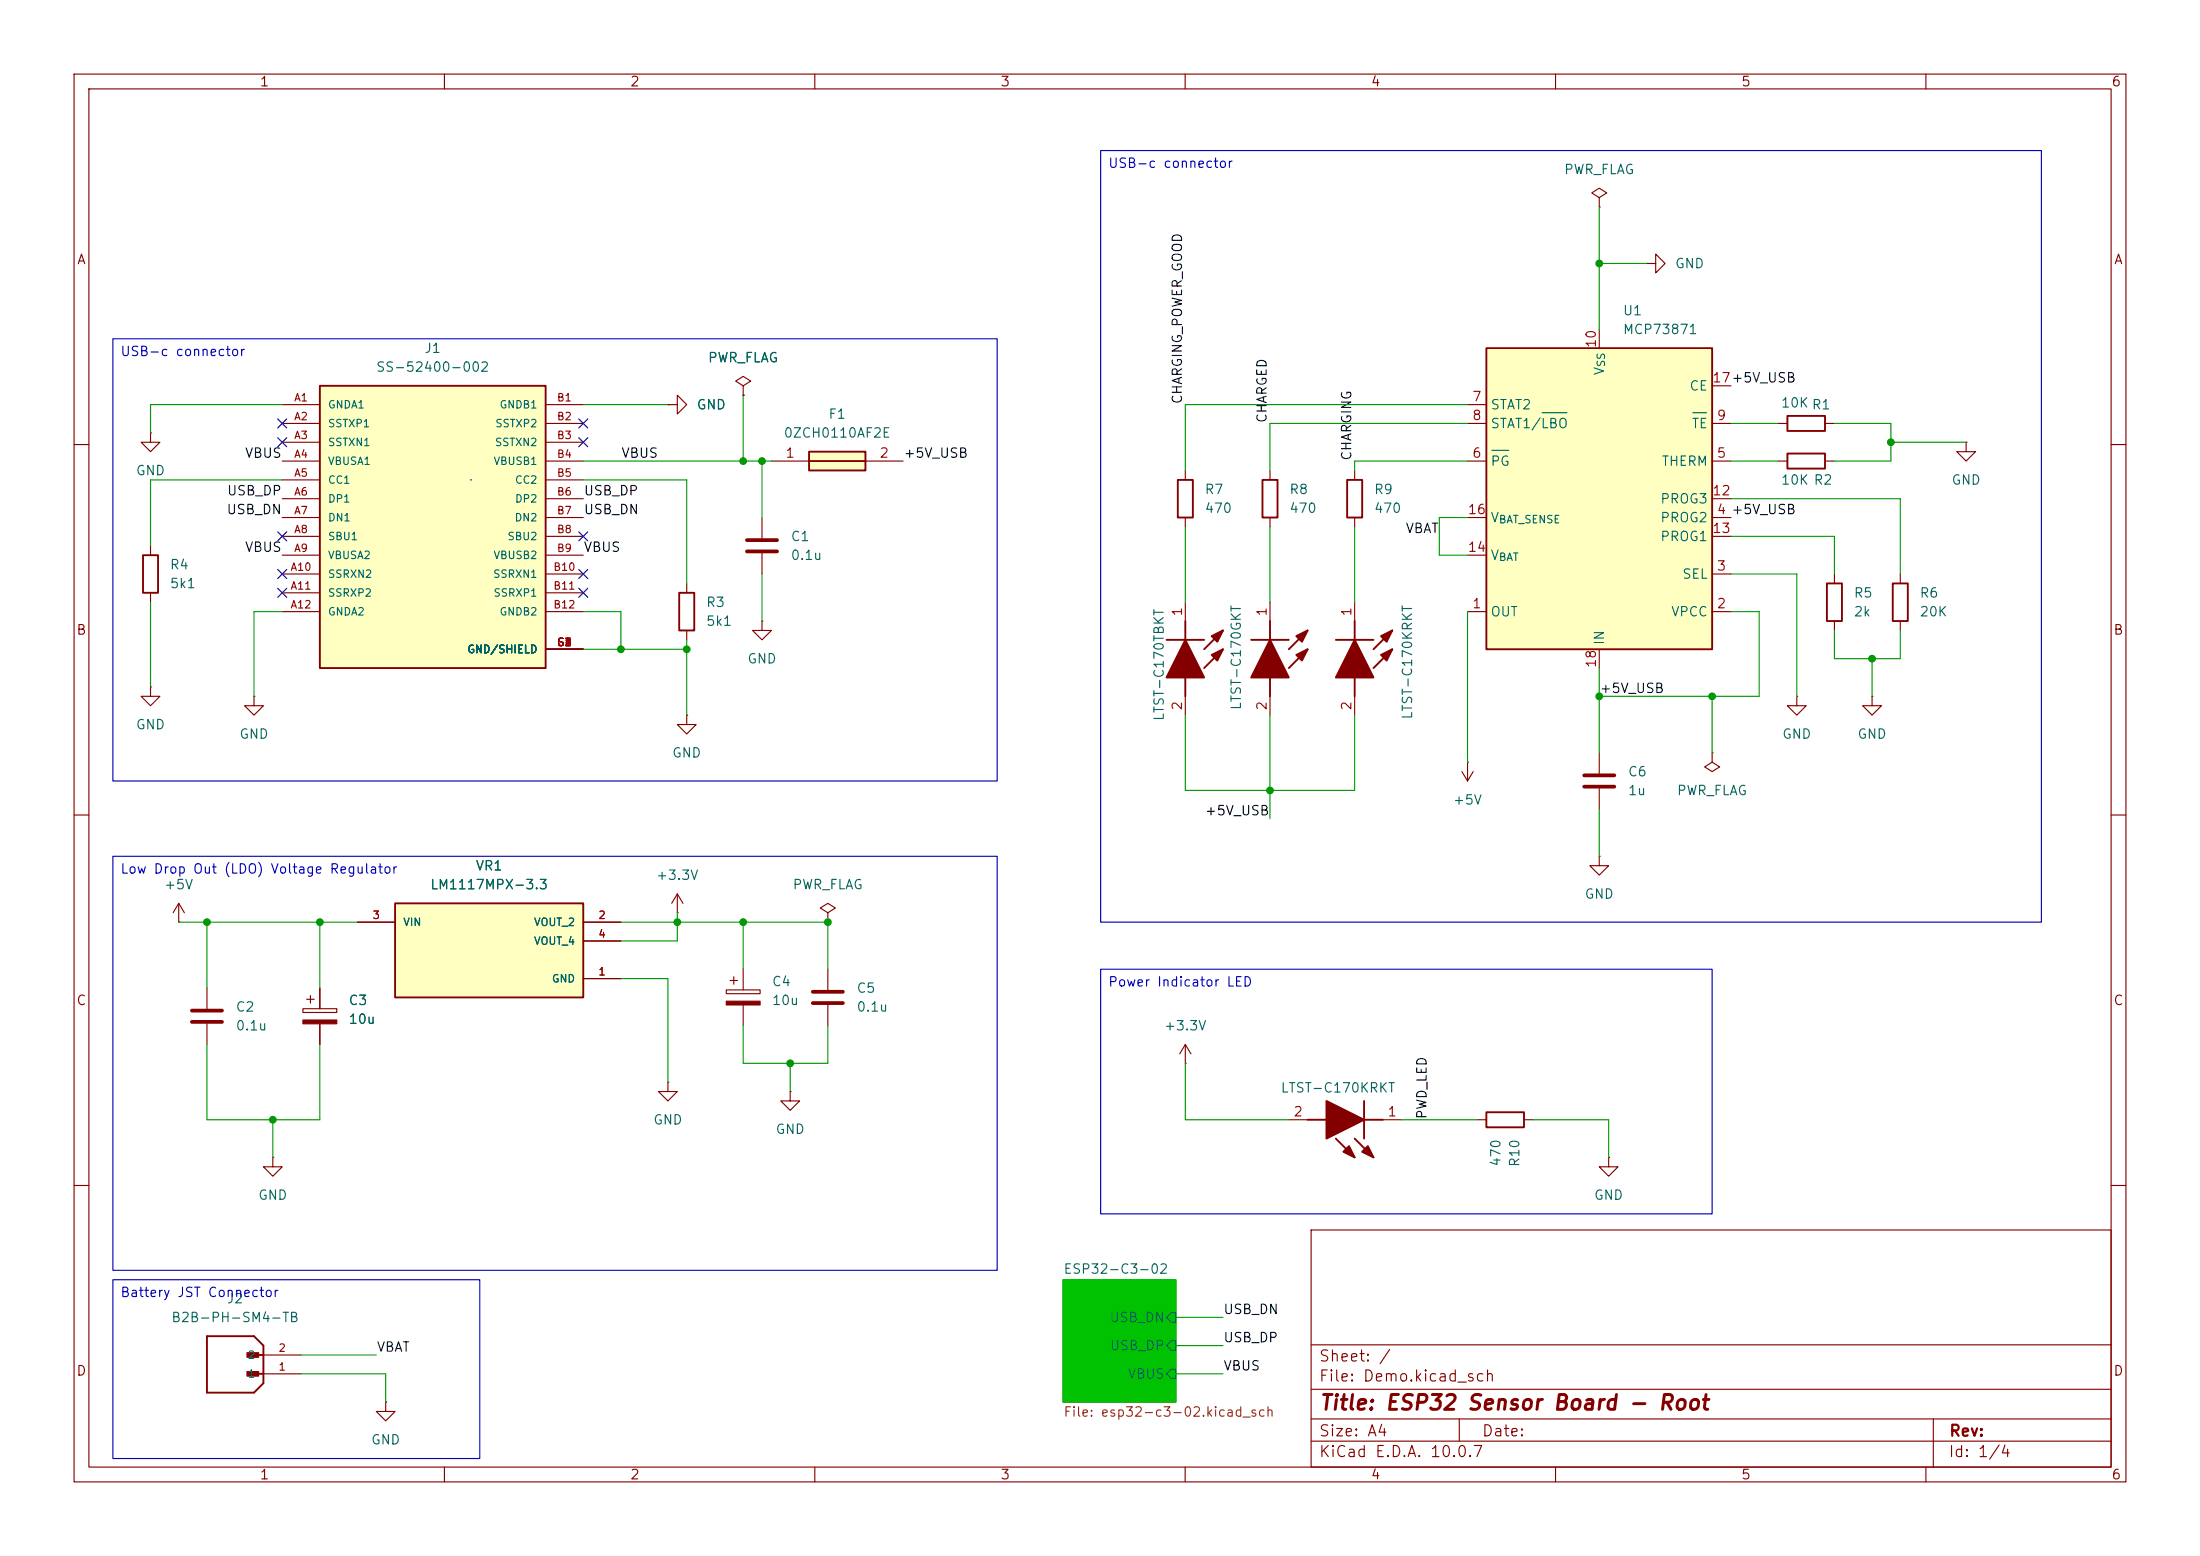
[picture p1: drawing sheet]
<svg xmlns="http://www.w3.org/2000/svg" width="297mm" height="210mm" viewBox="0 0 297 210" stroke-linecap="round" stroke-linejoin="round" font-family="sans-serif">
<g fill="none" stroke="#840000" stroke-width=".15">
<path d="M10 10h277v190h-277zM12 12h273v186h-273zM60 10v2M110 10v2M160 10v2M210 10v2M260 10v2M90.2 54.6h1.2v-1.3l1.3 1.3-1.3 1.3v-1.3M90.2 54.6h.1M10 60h2M160 63.5v1.3M160 69.9v1.2"/>
<path d="M171.4 63.5v1.3M171.4 69.9v1.2M285 60h2M92.7 96.5v1.3h1.3l-1.3 1.3-1.3-1.3h1.3M92.7 96.5h.1M242.6 94v1.3h1.2l-1.2 1.2-1.3-1.2h1.3M242.6 94h.1M252.7 94v1.3h1.3l-1.3 1.2-1.2-1.2h1.2M252.7 94h.1M10 110h2M197.4 104.1l.7 1.3M198.1 102.9h.1"/>
<path d="M198.1 102.9v2.5M198.9 104.1l-.8 1.3M215.9 115.6v1.2h1.3l-1.3 1.3-1.3-1.3h1.3M215.9 115.6h.1M215.9 101.6v2.8M215.9 106.4v2.8M285 110h2M91.4 123.2h.1M91.4 120.7l-.7 1.2M91.4 120.7l.8 1.2M91.4 120.7v2.5M98 133.6h4.6v.5h-4.6z"/>
<path d="M98.6 132.3h1M99.1 131.8v1M100.3 130.8v2.8M100.3 135.6v2.8M174 151.1h2.5M186.7 151.1h2.5M199.4 151.1h1.3M205.7 151.1h1.3M217.2 156.2v1.3h1.2l-1.2 1.3-1.3-1.3h1.3M217.2 156.2h.1M10 160h2M177 166h108v32h-108z"/>
<path d="M285 160h2M60 198v2M110 198v2M160 198v2M177 194.5h108M177 191.5h108M177 187.5h108M177 181.5h108M197 191.5v3M210 198v2M260 198v2M261 191.5v6.5"/>
</g>
<path d="M143.5 172.7h15.2v16.5h-15.2z" fill="#00c200" stroke="#00c200" stroke-width=".14"/>
<path d="M143.5 172.7h15.2v16.5h-15.2z" fill="none" stroke="#00c200" stroke-width=".15"/>
<path d="M157.5 177.8l.6-.6h.6v1.2h-.6zM157.5 181.6l.6-.6h.6v1.2h-.6zM158.1 184.8h.6v1.3h-.6l-.6-.7z" fill="none" stroke="#006464" stroke-width=".15"/>
<path d="M213.9 104.6h4M213.9 106.2h4" fill="none" stroke="#840000" stroke-width=".51"/>
<path d="M159 64.8h2v5.1h-2zM170.4 64.8h2.1v5.1h-2.1zM176.5 151.1h2.6M180.3 153.7l2.6 2.5M182.9 153.7l2.5 2.5M184.1 151.1h2.6M184.1 148.6v5.1M200.7 150.1h5v2h-5z" fill="none" stroke="#840000" stroke-width=".25"/>
<path d="M98 135.1h4.6v.5h-4.6z" fill="#840000" stroke="#840000" stroke-width=".15"/>
<g fill="#840000" stroke="#840000" stroke-width=".25">
<path d="M179.1 148.6l5 2.5-5 2.6z"/>
<path d="M183.9 155.4l.8-.7 .7 1.5z"/>
<path d="M182.1 154.7l.8 1.5-1.5-.8z"/>
</g>
<path d="M53.3 121.9h25.4v12.7h-25.4z" fill="#ffffc2"/>
<path d="M241.3 56.1h5.1v2.1h-5.1zM241.3 61.2h5.1v2h-5.1zM246.6 78.7h2.1v5.1h-2.1zM255.5 78.7h2.1v5.1h-2.1zM53.3 121.9h25.4v12.7h-25.4z" fill="none" stroke="#840000" stroke-width=".25"/>
<g fill="none" stroke="#840000" stroke-width=".15">
<path d="M215.9 26.7l1-.7-1-.6-1 .6 1 .7v1.2M215.9 27.9h.1M222.2 35.6h1.3v-1.3l1.3 1.3-1.3 1.2v-1.2M222.2 35.6h.1M240 57.2h1.3M246.4 57.2h1.2M265.4 59.7v1.3h1.3l-1.3 1.2-1.2-1.2h1.2M265.4 59.7h.1M102.9 69.9v2.7M102.9 74.7v2.8M240 62.2h1.3M246.4 62.2h1.2"/>
<path d="M247.6 77.5v1.2M256.5 77.5v1.2M247.6 83.8v1.3M256.5 83.8v1.3M48.3 124.5h5M78.7 132.1h5.1M78.7 124.5h5.1M78.7 127h5.1M160 143.5h.1M160 141l-.7 1.2M160 141l.8 1.2M160 141v2.5"/>
</g>
<path d="M100.8 72.9h4.1M100.8 74.4h4.1" fill="none" stroke="#840000" stroke-width=".51"/>
<path d="M109.2 61h7.6v2.5h-7.6z" fill="#ffffc2"/>
<path d="M109.2 61h7.6v2.5h-7.6zM109.2 62.2h7.6" fill="none" stroke="#840000" stroke-width=".25"/>
<path d="M104.1 62.2h5.1M116.8 62.2h5.1M34.3 94v1.3h1.3l-1.3 1.2-1.3-1.2h1.3M34.3 94h.1M102.9 83.8v1.3h1.2l-1.2 1.3-1.3-1.3h1.3M102.9 83.8h.1" fill="none" stroke="#840000" stroke-width=".15"/>
<path d="M200.7 47h30.4v40.6h-30.4z" fill="#ffffc2"/>
<g fill="none" stroke="#840000" stroke-width=".25">
<path d="M200.7 47h30.4v40.6h-30.4zM19.3 74.9h2v5.1h-2zM181.9 64.8h2v5.1h-2zM157.5 86.4h5.1M160 83.8v2.6M160 91.4v2.6M165.1 85.1l-2.5 2.5M165.1 87.6l-2.5 2.6M168.9 86.4h5.1M171.4 83.8v2.6M171.4 91.4v2.6M176.5 85.1l-2.5 2.5"/>
<path d="M176.5 87.6l-2.5 2.6"/>
</g>
<g fill="none" stroke="#840000" stroke-width=".15">
<path d="M20.3 58.4v1.3h1.3l-1.3 1.3-1.3-1.3h1.3M20.3 58.4h.1M198.1 54.6h2.6M198.1 57.2h2.6M215.9 44.5v2.5M231.1 57.2h2.6M231.1 52.1h2.6M20.3 73.7v1.2M182.9 63.5v1.3M182.9 69.9v1.2M198.1 69.9h2.6M198.1 62.2h2.6"/>
<path d="M198.1 74.9h2.6M231.1 77.5h2.6M231.1 69.9h2.6M231.1 62.2h2.6M231.1 67.3h2.6M231.1 72.4h2.6M20.3 80v1.3M160 81.3v2.5M160 94v2.5M171.4 81.3v2.5M171.4 94v2.5M198.1 82.6h2.6"/>
<path d="M215.9 87.6v2.6M231.1 82.6h2.6"/>
</g>
<path d="M208.2 55.7h3.3M228.5 55.7h1.9M201.4 60.8h2.3" fill="none" stroke="#006464" stroke-width=".15"/>
<g fill="#840000" stroke="#840000" stroke-width=".25">
<path d="M160 86.4l2.6 5h-5.1z"/>
<path d="M163.6 85.9l1.5-.8-.8 1.5z"/>
<path d="M163.6 88.4l1.5-.8-.8 1.6z"/>
<path d="M171.4 86.4l2.6 5h-5.1z"/>
<path d="M175 85.9l1.5-.8-.7 1.5z"/>
<path d="M175 88.4l1.5-.8-.7 1.6z"/>
</g>
<path d="M43.2 52.1h30.5v38.1h-30.5z" fill="#ffffc2"/>
<path d="M43.2 52.1h30.5v38.1h-30.5zM91.7 80h2v5.1h-2zM180.3 86.4h5.1M182.9 83.8v2.6M182.9 91.4v2.6M188 85.1l-2.6 2.5M188 87.6l-2.6 2.6M27.9 180.3h6.4l1.3 1.3v5.1l-1.3 1.3h-6.4zM33.7 185.4h1.9M33.7 182.9h1.9" fill="none" stroke="#840000" stroke-width=".25"/>
<g fill="none" stroke="#840000" stroke-width=".15">
<path d="M38.1 54.6h5.1M38.1 57.2h5.1M38.1 59.7h5.1M73.7 54.6h5M73.7 57.2h5M73.7 59.7h5M90.2 54.6h.1M100.3 52.1l1-.7-1-.6-1 .6 1 .7v1.2M100.3 53.3h.1M38.1 62.2h5.1M38.1 64.8h5.1M38.1 67.3h5.1"/>
<path d="M38.1 69.9h5.1M38.1 72.4h5.1M38.1 74.9h5.1M38.1 77.5h5.1M73.7 62.2h5M73.7 64.8h5M73.7 67.3h5M73.7 69.9h5M73.7 72.4h5M73.7 74.9h5M73.7 77.5h5M92.7 78.7v1.3"/>
<path d="M20.3 92.7v1.3h1.3l-1.3 1.3-1.3-1.3h1.3M20.3 92.7h.1M38.1 80h5.1M38.1 82.6h5.1M73.7 80h5M73.7 82.6h5M73.7 87.6h5M92.7 85.1v1.3M182.9 81.3v2.5M182.9 94v2.5M231.1 101.6v1.3l1.1 .6-1.1 .6-1-.6 1-.6M231.1 101.6h.1"/>
<path d="M24.1 124.5h.1M24.1 121.9l-.7 1.3M24.1 121.9l.8 1.3M24.1 121.9v2.6M27.9 133.4v2.7M27.9 138.2v2.8M40.9 136.1h4.6v.6h-4.6zM41.4 134.9h1M41.9 134.4v1M43.2 133.4v2.7M43.2 138.2v2.8M48.3 124.5h5"/>
<path d="M78.7 132.1h5.1M78.7 124.5h5.1M78.7 127h5.1M111.8 123.2l1-.6-1-.7-1.1 .7 1.1 .6v1.3M111.8 124.5h.1M111.8 130.8v2.8M111.8 135.6v2.8M36.8 156.2v1.3h1.3l-1.3 1.3-1.2-1.3h1.2M36.8 156.2h.1M90.2 146.1v1.2h1.2l-1.2 1.3-1.3-1.3h1.3M90.2 146.1h.1M106.7 147.3v1.3h1.2l-1.2 1.3-1.3-1.3h1.3"/>
<path d="M106.7 147.3h.1M35.6 185.4h5M35.6 182.9h5M52.1 189.2v1.3h1.2l-1.2 1.3-1.3-1.3h1.3M52.1 189.2h.1"/>
</g>
<path d="M25.9 136.4h4.1M25.9 137.9h4.1M109.7 133.9h4.1M109.7 135.4h4.1" fill="none" stroke="#840000" stroke-width=".51"/>
<g fill="#840000" stroke="#840000" stroke-width=".25">
<path d="M182.9 86.4l2.5 5h-5.1z"/>
<path d="M186.4 85.9l1.6-.8-.8 1.5z"/>
<path d="M186.4 88.4l1.6-.8-.8 1.6z"/>
</g>
<g fill="#840000" stroke="#840000" stroke-width=".14">
<path d="M33.3 185.1h1.6v.6h-1.6z"/>
<path d="M33.3 182.6h1.6v.6h-1.6z"/>
</g>
<path d="M40.9 137.7h4.6v.5h-4.6z" fill="#840000" stroke="#840000" stroke-width=".15"/>
<g fill="none" stroke="#009600" stroke-width=".15">
<path d="M215.9 27.9v16.6M215.9 35.6h6.3M38.1 54.6h-17.8v3.8M78.7 54.6h11.5M100.3 53.3v8.9M198.1 57.2h-26.7v6.3M198.1 54.6h-38.1v8.9M233.7 57.2h6.3M247.6 57.2h7.7v5h-7.7M255.3 59.7h10.1M38.1 64.8h-17.8v8.9M78.7 64.8h14v13.9"/>
<path d="M78.7 62.2h25.4M102.9 62.2v7.7M102.9 77.5v6.3M160 71.1v10.2M171.4 71.1v10.2M182.9 71.1v10.2M198.1 62.2h-15.2v1.3M198.1 69.9h-3.8v5h3.8M233.7 72.4h13.9v5.1M233.7 62.2h6.3M233.7 77.5h8.9v16.5M233.7 67.3h22.8v10.2"/>
<path d="M20.3 81.3v11.4M38.1 82.6h-3.8v11.4M78.7 82.6h5.1v5M78.7 87.6h14M92.7 86.4v10.1M160 96.5v10.2h22.9v-10.2M171.4 96.5v14M198.1 82.6v20.3M215.9 90.2v11.4M231.1 94v7.6M233.7 82.6h3.8v11.4h-21.6M247.6 85.1v3.8h8.9v-3.8"/>
<path d="M252.7 88.9v5.1M215.9 109.2v6.4M24.1 124.5h24.2M27.9 124.5v8.9M43.2 124.5v8.9M83.8 124.5h28v6.3M83.8 132.1h6.4v14M91.4 123.2v3.8h-7.6M100.3 124.5v6.3M100.3 138.4v5.1h11.5v-5.1M27.9 141v10.1h15.3v-10.1M36.8 151.1v5.1"/>
<path d="M106.7 143.5v3.8M160 143.5v7.6h14M189.2 151.1h10.2M207 151.1h10.2v5.1M158.7 177.8h6.4M40.6 185.4h11.5v3.8M40.6 182.9h10.2M158.7 185.4h6.4M158.7 181.6h6.4"/>
</g>
<g fill="none" stroke="#000084" stroke-width=".15">
<path d="M37.5 59.1l1.2 1.2M37.5 56.5l1.2 1.3M38.7 59.1l-1.2 1.2M38.7 56.5l-1.2 1.3M78.1 59.1l1.2 1.2M78.1 56.5l1.2 1.3M79.3 59.1l-1.2 1.2M79.3 56.5l-1.2 1.3M37.5 71.8l1.2 1.2M37.5 79.4l1.2 1.2M37.5 76.9l1.2 1.2M38.7 71.8l-1.2 1.2"/>
<path d="M38.7 79.4l-1.2 1.2M38.7 76.9l-1.2 1.2M78.1 76.9l1.2 1.2M78.1 71.8l1.2 1.2M78.1 79.4l1.2 1.2M79.3 76.9l-1.2 1.2M79.3 71.8l-1.2 1.2M79.3 79.4l-1.2 1.2"/>
</g>
<path d="M148.6 20.3h127v104.2h-127zM15.2 45.7h119.4v59.7h-119.4zM63.5 64.8h.1M15.2 115.6h119.4v55.9h-119.4zM148.6 130.8h82.5v33h-82.5zM15.2 172.7h49.6v24.2h-49.6z" fill="none" stroke="#0000c2" stroke-width=".15"/>
<g fill="#009600" stroke="#009600" stroke-width=".14">
<circle cx="106.7" cy="143.5" r=".46"/>
<circle cx="91.4" cy="124.5" r=".46"/>
<circle cx="100.3" cy="124.5" r=".46"/>
<circle cx="92.7" cy="87.6" r=".46"/>
<circle cx="111.8" cy="124.5" r=".46"/>
<circle cx="171.4" cy="106.7" r=".46"/>
<circle cx="215.9" cy="35.6" r=".46"/>
<circle cx="83.8" cy="87.6" r=".46"/>
<circle cx="100.3" cy="62.2" r=".46"/>
<circle cx="102.9" cy="62.2" r=".46"/>
<circle cx="252.7" cy="88.9" r=".46"/>
<circle cx="231.1" cy="94" r=".46"/>
<circle cx="215.9" cy="94" r=".46"/>
<circle cx="255.3" cy="59.7" r=".46"/>
<circle cx="36.8" cy="151.1" r=".46"/>
<circle cx="27.9" cy="124.5" r=".46"/>
<circle cx="43.2" cy="124.5" r=".46"/>
</g>
<text font-size="2" fill="#840000" x="178" y="190.8">Title: ESP32 Sensor Board - Root</text>
<g font-size="1.5" fill="#840000">
<text x="178" y="184.1">Sheet: /</text>
<text x="178" y="186.8">File: Demo.kicad_sch</text>
<text x="178" y="197">KiCad E.D.A. 10.0.7</text>
<text x="178" y="194.2">Size: A4</text>
<text x="200" y="194.2">Date:</text>
<text x="263" y="197">Id: 1/4</text>
<text x="263" y="194.2">Rev:</text>
</g>
<g font-size="1.3" fill="#840000">
<text x="35" y="12">1</text>
<text x="85" y="12">2</text>
<text x="135" y="12">3</text>
<text x="185" y="12">4</text>
<text x="235" y="12">5</text>
<text x="285" y="12">6</text>
<text x="10.3" y="36">A</text>
<text x="285.3" y="36">A</text>
<text x="10.2" y="86">B</text>
<text x="285.2" y="86">B</text>
<text x="10.2" y="136">C</text>
<text x="285.2" y="136">C</text>
<text x="10.2" y="186">D</text>
<text x="285.2" y="186">D</text>
<text x="35" y="200">1</text>
<text x="85" y="200">2</text>
<text x="135" y="200">3</text>
<text x="185" y="200">4</text>
<text x="235" y="200">5</text>
<text x="285" y="200">6</text>
</g>
<g font-size="1.3" fill="#0000c2">
<text x="149.5" y="23">USB-c connector</text>
<text x="16.2" y="48.4">USB-c connector</text>
<text x="16.2" y="118.2">Low Drop Out (LDO) Voltage Regulator</text>
<text x="149.5" y="133.5">Power Indicator LED</text>
<text x="16.2" y="175.4">Battery JST Connector</text>
</g>
<g font-size="1.3" fill="#006464">
<text x="211.1" y="23.8">PWR_FLAG</text>
<text x="226" y="36.5">GND</text>
<text x="57.2" y="48">J1</text>
<text x="219" y="42.9">U1</text>
<text x="219" y="45.4">MCP73871</text>
<text x="50.7" y="50.5">SS-52400-002</text>
<text x="95.5" y="49.2">PWR_FLAG</text>
<text x="216.9" y="50.7" transform="rotate(-90 216.9 50.7)">V</text>
<text x="228" y="53">CE</text>
<text x="94" y="55.6">GND</text>
<text x="105.7" y="59.4">0ZCH0110AF2E</text>
<text x="111.8" y="56.8">F1</text>
<text x="201.1" y="55.6">STAT2</text>
<text x="201.1" y="58.1">STAT1/LBO</text>
<text x="228.3" y="58.1">TE</text>
<text x="240.3" y="55.3">10K R1</text>
<text x="18.3" y="64.5">GND</text>
<text x="201.1" y="63.2">PG</text>
<text x="224.2" y="63.2">THERM</text>
<text x="240.3" y="65.7">10K R2</text>
<text x="263.4" y="65.7">GND</text>
<text x="162.5" y="67">R7</text>
<text x="162.5" y="69.5">470</text>
<text x="174" y="67">R8</text>
<text x="174" y="69.5">470</text>
<text x="185.4" y="67">R9</text>
<text x="185.4" y="69.5">470</text>
<text x="201.1" y="70.8">V</text>
<text x="224.1" y="70.8">PROG2</text>
<text x="224.1" y="68.3">PROG3</text>
<text x="22.8" y="77.2">R4</text>
<text x="106.7" y="73.4">C1</text>
<text x="106.7" y="75.9">0.1u</text>
<text x="201.1" y="75.9">V</text>
<text x="224.1" y="73.4">PROG1</text>
<text x="22.8" y="79.7">5k1</text>
<text x="95.2" y="82.2">R3</text>
<text x="201.1" y="83.5">OUT</text>
<text x="225.5" y="83.5">VPCC</text>
<text x="227" y="78.4">SEL</text>
<text x="250.2" y="81">R5</text>
<text x="250.2" y="83.5">2k</text>
<text x="259.1" y="81">R6</text>
<text x="259.1" y="83.5">20K</text>
<text x="95.2" y="84.8">5k1</text>
<text x="100.8" y="89.9">GND</text>
<text x="216.9" y="87.1" transform="rotate(-90 216.9 87.1)">IN</text>
<text x="167.8" y="95.9" transform="rotate(-90 167.8 95.9)">LTST-C170GKT</text>
<text x="18.3" y="98.8">GND</text>
<text x="32.2" y="100">GND</text>
<text x="157.4" y="97.4" transform="rotate(-90 157.4 97.4)">LTST-C170TBKT</text>
<text x="191" y="97.2" transform="rotate(-90 191 97.2)">LTST-C170KRKT</text>
<text x="240.5" y="100">GND</text>
<text x="250.7" y="100">GND</text>
<text x="90.6" y="102.6">GND</text>
<text x="219.7" y="105.1">C6</text>
<text x="219.7" y="107.6">1u</text>
<text x="226.3" y="107.6">PWR_FLAG</text>
<text x="196.1" y="108.9">+5V</text>
<text x="64.1" y="117.8">VR1</text>
<text x="88.5" y="119.1">+3.3V</text>
<text x="22.1" y="120.3">+5V</text>
<text x="58" y="120.3">LM1117MPX-3.3</text>
<text x="106.9" y="120.3">PWR_FLAG</text>
<text x="213.8" y="121.6">GND</text>
<text x="31.7" y="136.9">C2</text>
<text x="47" y="136">C3</text>
<text x="104.1" y="133.4">C4</text>
<text x="104.1" y="136">10u</text>
<text x="115.6" y="134.3">C5</text>
<text x="115.6" y="136.9">0.1u</text>
<text x="31.7" y="139.4">0.1u</text>
<text x="47" y="138.5">10u</text>
<text x="157.1" y="139.4">+3.3V</text>
<text x="172.8" y="147.8">LTST-C170KRKT</text>
<text x="88.1" y="152.1">GND</text>
<text x="104.6" y="153.4">GND</text>
<text x="202.9" y="157.5" transform="rotate(-90 202.9 157.5)">470</text>
<text x="205.4" y="157.6" transform="rotate(-90 205.4 157.6)">R10</text>
<text x="34.8" y="162.3">GND</text>
<text x="215.1" y="162.3">GND</text>
<text x="143.5" y="172.2">ESP32-C3-02</text>
<text x="23" y="178.8">B2B-PH-SM4-TB</text>
<text x="30.5" y="176.2">J2</text>
<text x="149.7" y="178.8">USB_DN</text>
<text x="149.7" y="182.6">USB_DP</text>
<text x="152.2" y="186.4">VBUS</text>
<text x="50" y="195.3">GND</text>
</g>
<g font-size="1.3" fill="#a90000">
<text x="215.8" y="47.1" transform="rotate(-90 215.8 47.1)">10</text>
<text x="231.1" y="51.9">17+5V_USB</text>
<text x="198.7" y="54.5">7</text>
<text x="198.7" y="57">8</text>
<text x="231.7" y="57">9</text>
<text x="105.9" y="62.1">1</text>
<text x="118.6" y="62.1">2</text>
<text x="198.7" y="62.1">6</text>
<text x="231.7" y="62.1">5</text>
<text x="198.1" y="69.7">16</text>
<text x="231.1" y="67.2">12</text>
<text x="231.7" y="69.7">4 +5V_USB</text>
<text x="198.1" y="74.8">14</text>
<text x="231.1" y="72.3">13</text>
<text x="231.7" y="77.3">3</text>
<text x="159.9" y="83.3" transform="rotate(-90 159.9 83.3)">1</text>
<text x="171.3" y="83.3" transform="rotate(-90 171.3 83.3)">1</text>
<text x="182.7" y="83.3" transform="rotate(-90 182.7 83.3)">1</text>
<text x="198.7" y="82.4">1</text>
<text x="231.7" y="82.4">2</text>
<text x="159.9" y="96" transform="rotate(-90 159.9 96)">2</text>
<text x="171.3" y="96" transform="rotate(-90 171.3 96)">2</text>
<text x="182.7" y="96" transform="rotate(-90 182.7 96)">2</text>
<text x="215.8" y="90.2" transform="rotate(-90 215.8 90.2)">18</text>
<text x="174.5" y="151">2</text>
<text x="187.2" y="151">1</text>
</g>
<g font-size="1.3" fill="#0f0f0f">
<text x="159.9" y="54.6" transform="rotate(-90 159.9 54.6)">CHARGING_POWER_GOOD</text>
<text x="171.3" y="57.2" transform="rotate(-90 171.3 57.2)">CHARGED</text>
<text x="33" y="62.1">VBUS</text>
<text x="83.8" y="62.1">VBUS</text>
<text x="121.9" y="62.1">+5V_USB</text>
<text x="182.8" y="62.3" transform="rotate(-90 182.8 62.3)">CHARGING</text>
<text x="30.5" y="69.7">USB_DN</text>
<text x="30.6" y="67.2">USB_DP</text>
<text x="78.7" y="69.7">USB_DN</text>
<text x="78.7" y="67.2">USB_DP</text>
<text x="33" y="74.8">VBUS</text>
<text x="78.7" y="74.8">VBUS</text>
<text x="189.7" y="72.3">VBAT</text>
<text x="215.9" y="93.9">+5V_USB</text>
<text x="162.6" y="110.4">+5V_USB</text>
<text x="192.9" y="151.2" transform="rotate(-90 192.9 151.2)">PWD_LED</text>
<text x="165.1" y="177.7">USB_DN</text>
<text x="50.8" y="182.8">VBAT</text>
<text x="165.1" y="181.5">USB_DP</text>
<text x="165.1" y="185.3">VBUS</text>
</g>
<text font-size="1.3" fill="#725600" x="143.5" y="191.5">File: esp32-c3-02.kicad_sch</text>
<g font-size="1" fill="#006464">
<text x="216.9" y="49.6" transform="rotate(-90 216.9 49.6)">SS</text>
<text x="44.2" y="55.4">GNDA1</text>
<text x="44.2" y="57.9">SSTXP1</text>
<text x="66.8" y="57.9">SSTXP2</text>
<text x="67.4" y="55.4">GNDB1</text>
<text x="44.2" y="60.5">SSTXN1</text>
<text x="44.2" y="63">VBUSA1</text>
<text x="44.2" y="65.5">CC1</text>
<text x="66.5" y="63">VBUSB1</text>
<text x="66.7" y="60.5">SSTXN2</text>
<text x="69.4" y="65.5">CC2</text>
<text x="44.2" y="68.1">DP1</text>
<text x="44.2" y="70.6">DN1</text>
<text x="69.4" y="70.6">DN2</text>
<text x="69.4" y="68.1">DP2</text>
<text x="202.3" y="70.9">BAT_SENSE</text>
<text x="44.2" y="73.2">SBU1</text>
<text x="44.2" y="75.7">VBUSA2</text>
<text x="66.5" y="75.7">VBUSB2</text>
<text x="68.4" y="73.2">SBU2</text>
<text x="202.3" y="76">BAT</text>
<text x="44.2" y="78.2">SSRXN2</text>
<text x="44.2" y="80.8">SSRXP2</text>
<text x="44.2" y="83.3">GNDA2</text>
<text x="66.5" y="78.2">SSRXN1</text>
<text x="66.5" y="80.8">SSRXP1</text>
<text x="67.4" y="83.3">GNDB2</text>
<text x="63" y="88.4">GND/SHIELD</text>
<text x="54.4" y="125.2">VIN</text>
<text x="72" y="125.2">VOUT_2</text>
<text x="72" y="127.8">VOUT_4</text>
<text x="74.4" y="132.8">GND</text>
<text x="33.4" y="183.6">2</text>
<text x="33.4" y="186.2">1</text>
</g>
<g font-size="1" fill="#a90000">
<text x="39.6" y="54.4">A1</text>
<text x="39.6" y="57">A2</text>
<text x="39.6" y="59.5">A3</text>
<text x="75.1" y="54.4">B1</text>
<text x="75.1" y="57">B2</text>
<text x="75.1" y="59.5">B3</text>
<text x="39.6" y="62">A4</text>
<text x="39.6" y="64.6">A5</text>
<text x="75.1" y="62">B4</text>
<text x="75.1" y="64.6">B5</text>
<text x="39.6" y="67.1">A6</text>
<text x="39.6" y="69.7">A7</text>
<text x="75.1" y="67.1">B6</text>
<text x="75.1" y="69.7">B7</text>
<text x="39.1" y="77.3">A10</text>
<text x="39.6" y="72.2">A8</text>
<text x="39.6" y="74.7">A9</text>
<text x="74.6" y="77.3">B10</text>
<text x="75.1" y="72.2">B8</text>
<text x="75.1" y="74.7">B9</text>
<text x="39.1" y="79.8">A11</text>
<text x="39.1" y="82.4">A12</text>
<text x="74.6" y="79.8">B11</text>
<text x="74.6" y="82.4">B12</text>
<text x="75.1" y="87.4">G1</text>
<text x="75.1" y="87.4">S2</text>
<text x="76.1" y="87.4">3</text>
<text x="76.1" y="87.4">4</text>
<text x="50.2" y="124.3">3</text>
<text x="80.7" y="124.3">2</text>
<text x="80.7" y="131.9">1</text>
<text x="80.7" y="126.8">4</text>
<text x="37.5" y="185.2">1</text>
<text x="37.5" y="182.7">2</text>
</g>
</svg>
